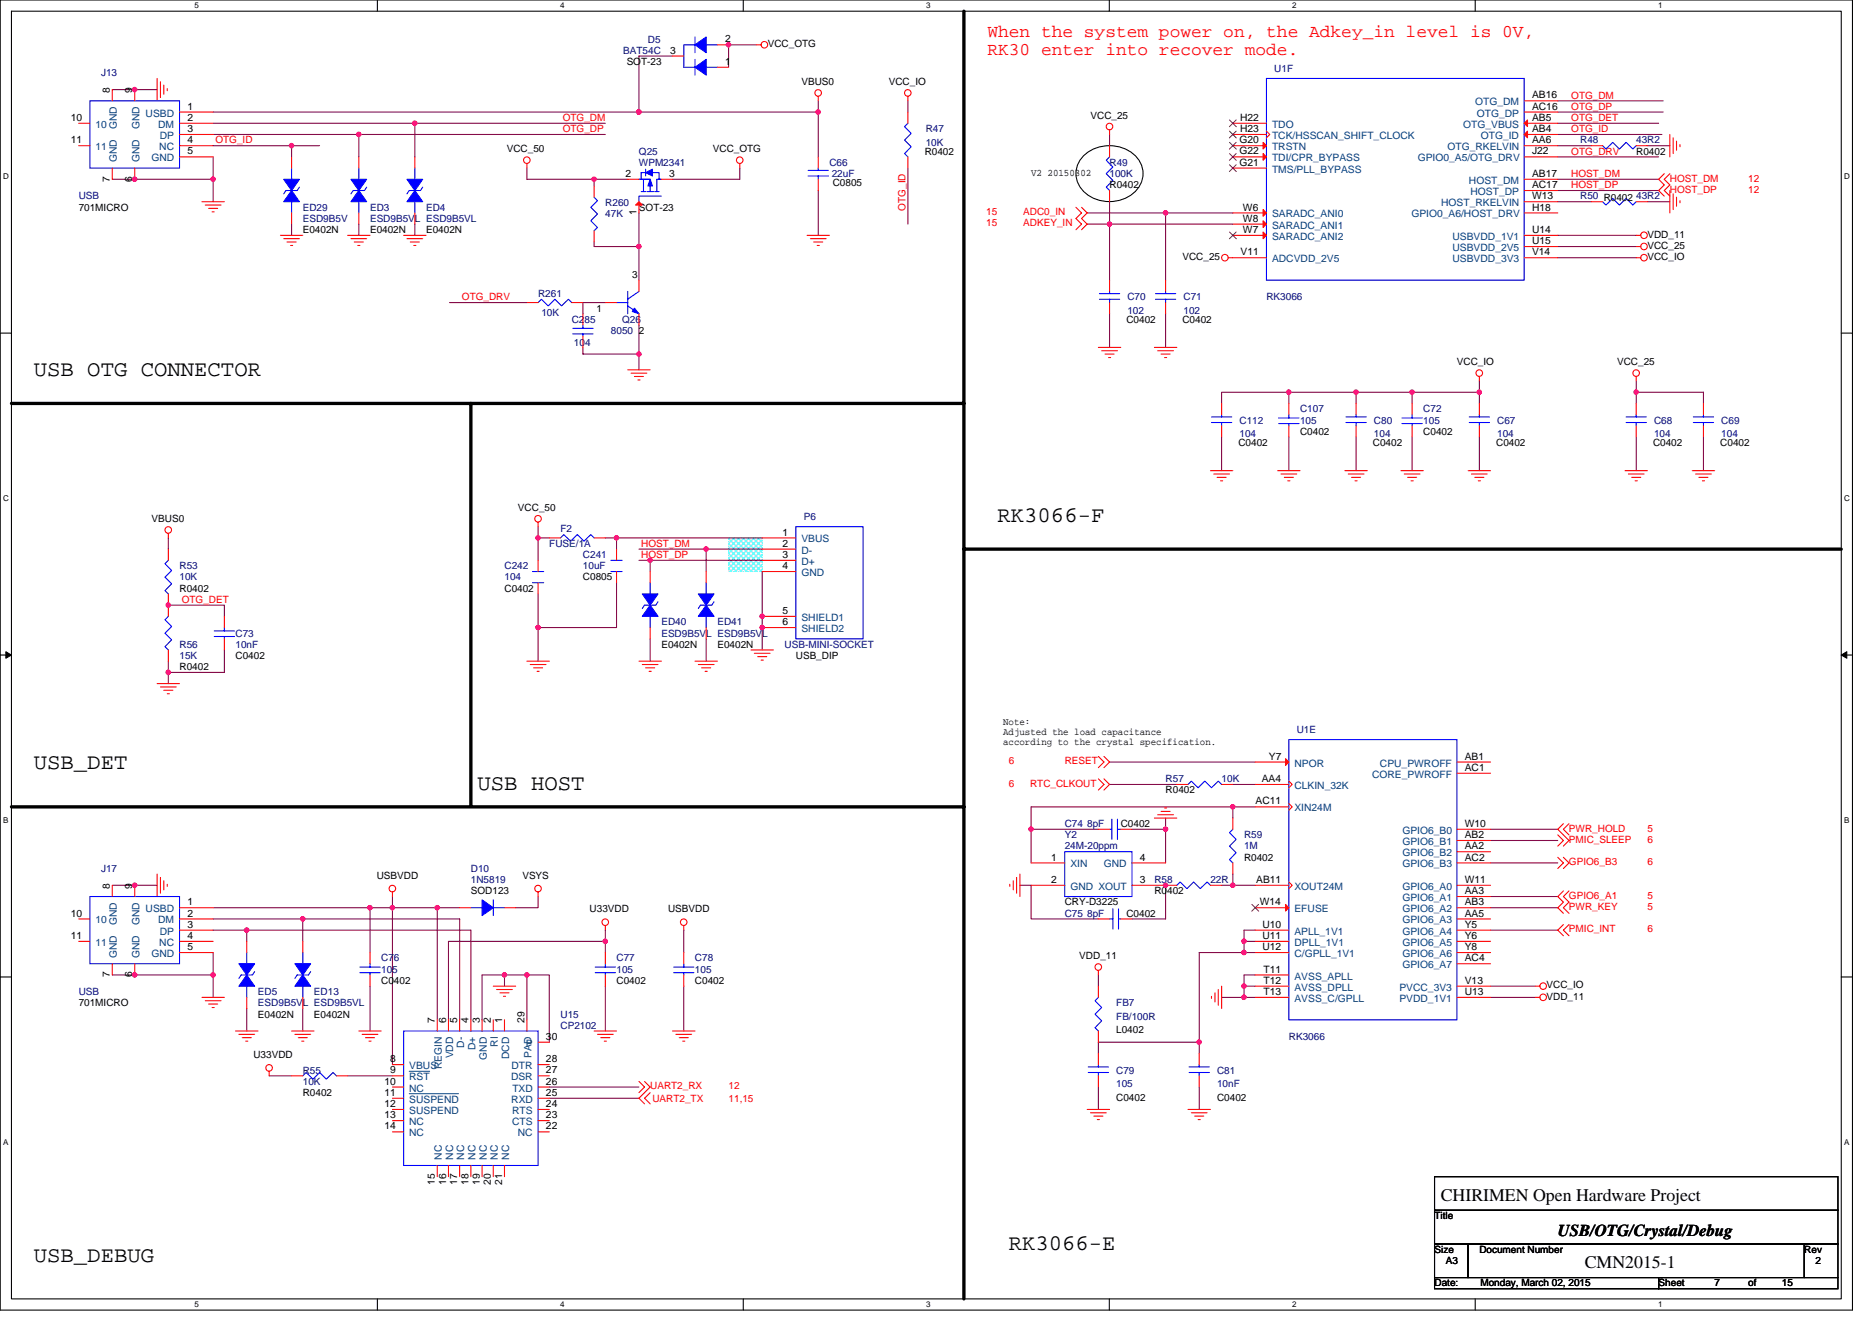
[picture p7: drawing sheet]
<svg xmlns="http://www.w3.org/2000/svg" width="297mm" height="210mm" viewBox="0 0 297 210" stroke-linecap="round" stroke-linejoin="round" font-family="sans-serif">
<path d="M0 0h293.9v207.9h-293.9zM1.8 1.8h290.4v204.3h-290.4z" fill="none" stroke="#000" stroke-width=".17"/>
<g fill="#fff">
<path d="M30.8 .2h.7v1.4h-.7z"/>
<path d="M30.8 206.3h.7v1.4h-.7z"/>
</g>
<path d="M59.9 0v1.8M59.9 206.1v1.8" fill="none" stroke="#000" stroke-width=".17"/>
<g fill="#fff">
<path d="M88.9 .2h.7v1.4h-.7z"/>
<path d="M88.9 206.3h.7v1.4h-.7z"/>
</g>
<path d="M117.9 0v1.8M117.9 206.1v1.8" fill="none" stroke="#000" stroke-width=".17"/>
<g fill="#fff">
<path d="M147 .2h.7v1.4h-.7z"/>
<path d="M147 206.3h.7v1.4h-.7z"/>
</g>
<path d="M176 0v1.8M176 206.1v1.8" fill="none" stroke="#000" stroke-width=".17"/>
<g fill="#fff">
<path d="M205 .2h.7v1.4h-.7z"/>
<path d="M205 206.3h.7v1.4h-.7z"/>
</g>
<path d="M234.1 0v1.8M234.1 206.1v1.8" fill="none" stroke="#000" stroke-width=".17"/>
<g fill="#fff">
<path d="M263.1 .2h.7v1.4h-.7z"/>
<path d="M263.1 206.3h.7v1.4h-.7z"/>
<path d="M.5 27.3h.9v1.4h-.9z"/>
<path d="M292.6 27.3h.9v1.4h-.9z"/>
<path d="M.5 78.4h.9v1.4h-.9z"/>
<path d="M292.6 78.4h.9v1.4h-.9z"/>
</g>
<path d="M0 52.9h1.8M292.2 52.9h1.7" fill="none" stroke="#000" stroke-width=".17"/>
<g fill="#fff">
<path d="M.5 129.5h.8v1.4h-.8z"/>
<path d="M292.6 129.5h.9v1.4h-.9z"/>
</g>
<path d="M0 103.9h1.8M292.2 103.9h1.7" fill="none" stroke="#000" stroke-width=".17"/>
<path d="M.9 103.4l.9 .5-.9 .5zM292.2 103.9l.8-.5v1z" fill="#000" stroke="#000" stroke-width=".16"/>
<g fill="#fff">
<path d="M.5 180.5h.8v1.4h-.8z"/>
<path d="M292.6 180.5h.9v1.4h-.9z"/>
</g>
<path d="M172 24.7a6 6 0 0 1 8.6 .6 4 4 0 0 1-1.9 6.1 5.8 5.8 0 0 1-7.6-2.3 3.9 3.9 0 0 1 .9-4.4zM0 155h1.8M292.2 155h1.7M227.6 186.7h64v5.3h-64zM227.6 192h64v5.4h-64zM227.6 197.4h5.4v5.3h-5.4zM233 197.4h53.3v5.3h-53.3zM286.3 197.4h5.3v5.3h-5.3zM227.6 202.7h35.6v1.8h-35.6zM263.2 202.7h28.4v1.8h-28.4z" fill="none" stroke="#000" stroke-width=".17"/>
<path d="M152.9 1.8v204.3M1.8 64h151.1M74.7 64v63.8M152.9 87.1h139.3M1.8 128h151.1" fill="none" stroke="#000" stroke-width=".53"/>
<path d="M115.6 85.3h5.3v5.4h-5.3z" fill-rule="evenodd" fill="#0ff" stroke="#0ff" stroke-width=".17" stroke-dasharray="0 .3"/>
<g fill="none" stroke="#800040" stroke-width=".17">
<path d="M17.8 14.2h7.1M33.8 19.6h32v5.3M65.8 19.6h30.3M106.7 8.9h-5.3v8.9M120.1 7.1h-4.5v3.6M129.8 17.8h-96M129.8 16v8.9M144.1 16v1.8M247.2 16h16.7M247.2 17.8h16.7M247.2 19.6h16M33.8 24.9v3.5h-16"/>
<path d="M33.8 28.4v3.6M33.8 23.1h12.5v1.8M46.3 23.1h4.4M46.3 35.6v1.7M56.9 21.3v3.6M56.9 35.6v1.7M65.8 35.6v1.7M83.6 26.7v1.7h16M94.3 38.4v.7h7.1M94.3 28.4v1.1M96.1 21.3h-62.3M101.4 33.8v10.6"/>
<path d="M117.4 26.7v1.7h-10.7M129.8 30.2v7.1M144.1 26.7v8.9M172.5 35.6h3.6v8.8M172.5 33.8h12.5v10.6M176.1 32v3.6h19.5M176.1 21.3v1.8M185 33.8h10.6M247.2 23.1h5.3M247.2 32h5.3M247.2 39.1h12.4M247.2 37.3h12.4"/>
<path d="M247.2 30.2h16M247.2 21.3h16.5M247.2 24.9h16M247.2 28.4h16M261.4 23.1h3.6M261.4 32h3.6M71.3 48h12.3M92.5 55.1v1.1h8.9M96.1 48h-3.6v1.8M101.4 51.6v7.1M176.1 49.8v5.3M185 49.8v5.3"/>
<path d="M247.2 40.9h12.4M193.8 69.3v5.4M204.5 62.2h10.7M204.5 62.2v1.8M204.5 69.3v5.4M204.5 62.2h-10.7v1.8M215.2 69.3v5.4M224.1 62.2h-8.9v1.8M224.1 62.2v1.8M224.1 69.3v5.4M224.1 62.2h10.6M234.7 60.5v3.5"/>
<path d="M234.7 69.3v5.4M259.6 60.5v3.5M259.6 62.2h10.7v1.8M259.6 69.3v5.4M270.3 69.3v5.4M26.7 85.3v1.8M26.7 96h8.9v1.8M85.4 83.6v1.7h1.8M85.4 85.3v3.6M85.4 94.2v10.7M96.1 85.3h24.8M97.8 85.3v1.8"/>
<path d="M97.8 92.5v7.1h-12.4M101.4 88.9h1.8M101.4 87.1h10.7M120.9 90.7v12.4M120.9 87.1h-8.8v3.6M120.9 88.9h-17.7v1.8M26.7 104.9v3.6M35.6 103.1v3.6h-8.9M103.2 101.3v3.6M112.1 101.3v3.6M163.6 131.6v5.3M176.1 120.9h23.1"/>
<path d="M176.1 124.5h10.6M179.6 131.6h5.4M185 129.8v7.1M195.6 124.5h3.6M195.6 128v1.8M195.6 138.7v1.8M199.2 128h-35.6v3.6h10.7M236.5 131.6h10.7M236.5 133.3h10.7M236.5 136.9h10.7M17.8 154.7h16M17.8 140.5h7.1"/>
<path d="M33.8 147.6h5.4v1.8M33.8 145.8h39.1v16M33.8 151.1v7.1M33.8 144h39.1M39.2 147.6h35.5v14.2M48 145.8v3.6M58.7 156.5v7.1M58.7 144v7.1M62.3 142.2v26.7M69.4 144v17.8M80 156.5v-1.8h-3.5v7.1M80 154.7h3.6"/>
<path d="M83.6 154.7h3.6v10.7M83.6 154.7v7.1M85.4 142.2v1.8h-3.6M96.1 151.1v-1.7h-24.9v12.4M96.1 156.5v7.1M96.1 147.6v1.8M108.5 147.6v3.5M108.5 156.5v7.1M161.8 140.5h1.8v5.3h10.7M174.3 154.7v1.8M185 140.5v5.3h-5.4M193.8 158.2h5.4"/>
<path d="M193.8 140.5h5.4M197.4 156.5h1.8M197.4 149.4h1.8M199.2 147.6h-1.8v3.5M199.2 154.7h-1.8v3.5M199.2 151.1h-8.9v16M236.5 158.2h7.1M236.5 147.6h10.7M236.5 144h10.7M236.5 156.5h7.1M236.5 142.2h10.7M39.2 160v3.6"/>
<path d="M42.7 170.7h3.6M48 160v3.6M55.2 170.7h7.1M87.2 172.5h14.2M87.2 174.2h14.2M174.3 172.5v3.5M190.3 172.5v3.5M190.3 165.4h-16v1.7"/>
</g>
<g fill="#f0f" stroke="#f0f" stroke-width=".17">
<circle cx="56.9" cy="21.3" r=".35"/>
<circle cx="46.3" cy="23.1" r=".35"/>
<circle cx="65.8" cy="19.5" r=".35"/>
<circle cx="26.7" cy="106.7" r=".35"/>
<circle cx="26.7" cy="96" r=".35"/>
<circle cx="101.4" cy="17.8" r=".35"/>
<circle cx="184.9" cy="131.6" r=".35"/>
<circle cx="184.9" cy="140.4" r=".35"/>
<circle cx="163.6" cy="131.6" r=".35"/>
<circle cx="195.6" cy="140.4" r=".35"/>
<circle cx="197.4" cy="151.1" r=".35"/>
<circle cx="197.4" cy="149.3" r=".35"/>
<circle cx="259.6" cy="62.2" r=".35"/>
<circle cx="21.4" cy="28.4" r=".35"/>
<circle cx="176" cy="35.5" r=".35"/>
<circle cx="197.4" cy="158.2" r=".35"/>
<circle cx="197.4" cy="156.5" r=".35"/>
<circle cx="195.6" cy="128" r=".35"/>
<circle cx="190.3" cy="165.3" r=".35"/>
<circle cx="115.6" cy="7.1" r=".35"/>
<circle cx="129.8" cy="17.8" r=".35"/>
<circle cx="33.8" cy="28.4" r=".35"/>
<circle cx="21.4" cy="14.2" r=".35"/>
<circle cx="101.4" cy="56.2" r=".35"/>
<circle cx="101.4" cy="39.1" r=".35"/>
<circle cx="94.3" cy="28.4" r=".35"/>
<circle cx="97.8" cy="85.3" r=".35"/>
<circle cx="85.4" cy="99.6" r=".35"/>
<circle cx="112" cy="87.1" r=".35"/>
<circle cx="120.9" cy="97.8" r=".35"/>
<circle cx="120.9" cy="99.6" r=".35"/>
<circle cx="48" cy="145.8" r=".35"/>
<circle cx="39.1" cy="147.6" r=".35"/>
<circle cx="33.8" cy="154.7" r=".35"/>
<circle cx="21.4" cy="154.7" r=".35"/>
<circle cx="21.4" cy="140.4" r=".35"/>
<circle cx="83.6" cy="154.7" r=".35"/>
<circle cx="80" cy="154.7" r=".35"/>
<circle cx="69.4" cy="144" r=".35"/>
<circle cx="62.3" cy="144" r=".35"/>
<circle cx="58.7" cy="144" r=".35"/>
<circle cx="96" cy="149.3" r=".35"/>
<circle cx="85.4" cy="85.3" r=".35"/>
<circle cx="184.9" cy="33.8" r=".35"/>
<circle cx="103.2" cy="88.9" r=".35"/>
<circle cx="234.7" cy="62.2" r=".35"/>
<circle cx="215.2" cy="62.2" r=".35"/>
<circle cx="224.1" cy="62.2" r=".35"/>
<circle cx="204.5" cy="62.2" r=".35"/>
</g>
<g fill="none" stroke="#f00" stroke-width=".17">
<path d="M12.5 19.6h1.8M17.8 14.2v1.8M21.4 14.2v1.8M24.9 12.4v3.6M25.5 13v2.5M26 13.5v1.4M26.5 14.1v.3M28.5 17.8h5.3M28.5 19.6h5.3M106.7 8.9h1.8M113.8 10.7h1.8M113.8 7.1h1.8"/>
<path d="M120.1 7.1h.7M129.8 15.3v.7M144.1 15.3v.7M144.1 17.8v1.8M195.6 19.6h5.4M241.8 16h5.4M241.8 17.8h5.4M241.8 19.6h5.4M12.5 23.1h1.8M17.8 26.7v1.7M21.4 26.7v1.7M28.5 21.3h5.3"/>
<path d="M28.5 24.9h5.3M28.5 23.1h5.3M32 32h3.6M32.6 32.5h2.5M33.1 33.1h1.4M33.7 33.6h.3M44.5 37.3h3.5M45 37.9h2.5M45.5 38.4h1.5M46.1 38.9h.3M46.3 24.9v1.8M46.3 33.8v1.8"/>
<path d="M55.2 37.3h3.5M55.7 37.9h2.5M56.2 38.4h1.5M56.8 38.9h.3M56.9 24.9v1.8M56.9 33.8v1.8M64 37.3h3.6M64.6 37.9h2.5M65.1 38.4h1.4M65.7 38.9h.3M65.8 24.9v1.8M65.8 33.8v1.8"/>
<path d="M83.6 26v.7M94.3 29.5v1.8M94.3 36.6v1.8M99.6 28.4h1.8M101.4 32v1.8M104.9 28.4h1.8M117.4 26v.7M128.1 37.3h3.5M128.6 37.9h2.5M129.1 38.4h1.5M129.7 38.9h.3M129.8 24.9v1.8"/>
<path d="M129.8 28.4v1.8M144.1 24.9v1.8M170.7 32.9l.9 .9-.9 .9 .9 .9-.9 .8M171.6 32.9l.9 .9-.9 .9 .9 .9-.9 .8M176.1 20.6v.7M176.1 23.1v1.8M176.1 30.2v1.8M195.6 21.3h5.4M195.6 24.9h5.4M195.6 23.1h5.4M195.6 33.8h5.4M195.6 37.3h5.4"/>
<path d="M195.6 26.7h5.4M195.6 35.6h5.4M201 20.8l.5 .5-.5 .6M241.8 32h5.4M241.8 21.3h5.4M241.8 24.9h5.4M241.8 23.1h5.4M241.8 28.4h5.4M241.8 30.2h5.4M241.8 33.8h5.4M241.8 37.3h5.4M241.8 39.1h5.4"/>
<path d="M252.5 32h1.8M252.5 23.1h1.8M259.6 32h1.8M259.6 23.1h1.8M259.6 39.1h.7M259.6 37.3h.7M264.1 27.6l-.9 .8 .9 .9-.9 .9 .9 .9M265 27.6l-.9 .8 .9 .9-.9 .9 .9 .9M265 30.2v3.6M265 21.3v3.6M265.5 30.8v2.5M265.5 21.9v2.5"/>
<path d="M266 31.3v1.4M266 22.4v1.4M266.6 31.8v.4M266.6 22.9v.4M83.6 48h1.8M90.7 48h1.8M92.5 49.8v1.8M92.5 53.3v1.8M96.1 48h1.7M99.6 58.7h3.6M100.1 59.2h2.5M100.7 59.7h1.4"/>
<path d="M101.4 44.4v1.8M101.4 49.8v1.8M174.3 55.1h3.5M174.8 55.6h2.5M175.3 56.2h1.5M175.9 56.7h.3M176.1 44.4v1.8M176.1 48v1.8M183.2 55.1h3.5M183.7 55.6h2.5M184.2 56.2h1.5M184.8 56.7h.3"/>
<path d="M185 44.4v1.8M185 48v1.8M194.9 40.9h6.1M234.7 59.7v.8M241.8 40.9h5.4M259.6 59.7v.8M259.6 40.9h.7M101.2 60.3h.4M192.1 74.7h3.5M192.6 75.2h2.5M193.1 75.7h1.5M193.7 76.3h.3"/>
<path d="M193.8 64v1.8M193.8 67.6v1.7M202.7 74.7h3.6M203.3 75.2h2.5M203.8 75.7h1.4M204.3 76.3h.4M204.5 64v1.8M204.5 67.6v1.7M213.4 74.7h3.6M213.9 75.2h2.5M214.5 75.7h1.4M215 76.3h.3"/>
<path d="M215.2 64v1.8M215.2 67.6v1.7M222.3 74.7h3.5M222.8 75.2h2.5M223.3 75.7h1.5M223.9 76.3h.3M224.1 64v1.8M224.1 67.6v1.7M233 74.7h3.5M233.5 75.2h2.5M234 75.7h1.5M234.6 76.3h.3"/>
<path d="M234.7 64v1.8M234.7 67.6v1.7M257.8 74.7h3.6M258.4 75.2h2.5M258.9 75.7h1.4M259.5 76.3h.3M259.6 64v1.8M259.6 67.6v1.7M268.5 74.7h3.6M269 75.2h2.5M269.6 75.7h1.4M270.1 76.3h.4"/>
<path d="M270.3 64v1.8M270.3 67.6v1.7M26.7 87.1v1.8M26.7 94.2v3.6M26.7 84.6v.7M35.6 97.8v1.8M85.4 82.8v.8M85.4 88.9v1.8M85.4 92.5v1.7M87.2 85.3h1.7M94.3 85.3h1.8M97.8 87.1v1.8"/>
<path d="M97.8 90.7v1.8M103.2 90.7v1.8M103.2 99.6v1.7M112.1 90.7v1.8M112.1 99.6v1.7M120.9 85.3h5.4M120.9 87.1h5.4M120.9 88.9h5.4M120.9 90.7h5.4M120.9 97.8h5.4M120.9 99.6h5.4M24.9 108.5h3.6"/>
<path d="M25.5 109h2.5M26 109.5h1.4M26.5 110.1h.4M26.7 103.1v1.8M35.6 101.3v1.8M83.6 104.9h3.6M84.1 105.4h2.5M84.7 106h1.4M85.2 106.5h.4M101.4 104.9h3.5M101.9 105.4h2.5M102.4 106h1.5"/>
<path d="M103 106.5h.3M110.3 104.9h3.5M110.8 105.4h2.5M111.3 106h1.5M111.9 106.5h.3M119.2 103.1h3.5M119.7 103.7h2.5M120.2 104.2h1.5M120.8 104.7h.3M24.9 138.7v3.5M25.5 139.2v2.5M26 139.7v1.5"/>
<path d="M160.8 139.7v1.5M161.3 139.2v2.5M161.8 138.7v3.5M163.6 136.9h5.3M174.3 123.6l.9 .9-.9 .8M174.3 120l.9 .9-.9 .9M174.3 131.6h1.8M175.2 123.6l.9 .9-.9 .8M175.2 120l.9 .9-.9 .9M177.8 131.6h1.8M179.6 136.9h5.4M183.2 129.8h3.5"/>
<path d="M183.7 129.3h2.5M184.2 128.7h1.5M184.8 128.2h.3M186.7 124.5h1.8M193.8 124.5h1.8M195.6 129.8v1.8M195.6 136.9v1.8M199.2 124.5h5.3M199.2 120.9h5.3M199.2 128h5.3M204.5 123.9l.5 .6-.5 .5M204.5 139.9l.5 .6-.5 .5"/>
<path d="M204.5 127.5l.5 .5-.5 .5M231.2 136.9h5.3M231.2 120.9h5.3M231.2 122.7h5.3M231.2 131.6h5.3M231.2 133.3h5.3M231.2 135.1h5.3M247.2 132.5l.9 .8-.9 .9M247.2 136l.9 .9-.9 .9M248.1 136l.9 .9-.9 .9M248.1 130.7l-.9 .9 1.8 1.7-.9 .9M249 130.7l-.9 .9 .9 .9"/>
<path d="M12.5 145.8h1.8M12.5 149.4h1.8M17.8 140.5v1.7M17.8 152.9v1.8M21.4 140.5v1.7M21.4 152.9v1.8M26.5 140.3v.3M28.5 144h5.3M28.5 145.8h5.3M28.5 147.6h5.3M28.5 149.4h5.3M28.5 151.1h5.3"/>
<path d="M32 158.2h3.6M32.6 158.8h2.5M33.1 159.3h1.4M33.7 159.9h.3M39.2 149.4v1.7M39.2 158.2v1.8M48 149.4v1.7M48 158.2v1.8M58.7 151.1v1.8M58.7 154.7v1.8M62.3 141.5v.7M72.9 144h1.8"/>
<path d="M78.3 156.5h3.5M78.8 157h2.5M79.3 157.5h1.5M79.9 158.1h.3M80 144h1.8M85.4 141.5v.7M96.1 151.1v1.8M96.1 154.7v1.8M96.1 146.9v.7M108.5 146.9v.7M108.5 151.1v1.8M108.5 154.7v1.8"/>
<path d="M160.2 140.3v.3M163.6 140.5h5.3M174.3 145.8h1.8M174.3 154v.7M174.3 156.5v1.7M177.8 145.8h1.8M179.6 140.5h7.1M192.1 140.5h1.7M192.2 158.1v.3M192.8 157.5v1.5M193.3 157v2.5M193.8 156.5v3.5"/>
<path d="M199.2 144h5.3M199.2 140.5h5.3M199.2 147.6h5.3M199.2 149.4h5.3M199.2 151.1h5.3M199.2 156.5h5.3M199.2 158.2h5.3M199.2 154.7h5.3M231.2 144h5.3M231.2 145.8h5.3M231.2 140.5h5.3M231.2 147.6h5.3"/>
<path d="M231.2 149.4h5.3M231.2 151.1h5.3M231.2 156.5h5.3M231.2 158.2h5.3M231.2 142.2h5.3M231.2 152.9h5.3M243.6 156.5h.7M243.6 158.2h.7M248.1 141.4l-.9 .8 .9 .9-.9 .9 .9 .9M248.1 146.7l-.9 .9 .9 .9M249 141.4l-.9 .8 .9 .9-.9 .9 .9 .9M249 146.7l-.9 .9 .9 .9"/>
<path d="M37.4 163.6h3.5M37.9 164.1h2.5M38.4 164.6h1.5M39 165.2h.3M42.7 170v.7M46.3 170.7h1.7M46.3 163.6h3.5M46.8 164.1h2.5M47.3 164.6h1.5M47.9 165.2h.3M53.4 170.7h1.8M56.9 163.6h3.6"/>
<path d="M57.5 164.1h2.5M58 164.6h1.4M58.5 165.2h.4M62.3 170.7h1.7M62.3 168.9h1.7M62.3 172.5h1.7M62.3 174.2h1.7M62.3 176h1.7M62.3 177.8h1.7M62.3 179.6h1.7M69.4 161.8v1.8M71.2 161.8v1.8"/>
<path d="M72.9 161.8v1.8M74.7 161.8v1.8M76.5 161.8v1.8M78.3 161.8v1.8M80 161.8v1.8M83.6 161.8v1.8M85.4 170.7h1.8M85.4 168.9h1.8M85.4 172.5h1.8M85.4 174.2h1.8M85.4 176h1.8M85.4 177.8h1.8"/>
<path d="M85.4 179.6h1.8M85.4 165.4h1.8M94.3 163.6h3.5M94.8 164.1h2.5M95.3 164.6h1.5M95.9 165.2h.3M101.4 171.6l.9 .9-.9 .9M102.3 171.6l.9 .9-1.8 1.7 .9 .9M103.2 173.4l-.9 .8 .9 .9M106.7 163.6h3.6M107.2 164.1h2.5M107.8 164.6h1.4"/>
<path d="M108.3 165.2h.4M172.5 176h3.6M173 176.6h2.5M173.6 177.1h1.4M174.1 177.6h.4M174.3 163.6v1.8M174.3 167.1v1.8M174.3 170.7v1.8M188.5 176h3.6M189 176.6h2.5M189.6 177.1h1.4M190.1 177.6h.4"/>
<path d="M190.3 167.1v1.8M190.3 170.7v1.8M69.4 184.9v1.8M71.2 184.9v1.8M72.9 184.9v1.8M74.7 184.9v1.8M76.5 184.9v1.8M78.3 184.9v1.8M80 184.9v1.8"/>
<circle cx="121.3" cy="7.1" r=".52"/>
<circle cx="129.8" cy="14.7" r=".52"/>
<circle cx="144" cy="14.7" r=".52"/>
<circle cx="83.6" cy="25.4" r=".52"/>
<circle cx="117.4" cy="25.4" r=".52"/>
<circle cx="176" cy="20.1" r=".52"/>
<circle cx="260.9" cy="37.3" r=".52"/>
<circle cx="260.9" cy="39.1" r=".52"/>
<circle cx="194.4" cy="40.9" r=".52"/>
<circle cx="234.7" cy="59.2" r=".52"/>
<circle cx="259.6" cy="59.2" r=".52"/>
<circle cx="260.9" cy="40.9" r=".52"/>
<circle cx="26.7" cy="84.1" r=".52"/>
<circle cx="85.4" cy="82.3" r=".52"/>
<circle cx="62.3" cy="141" r=".52"/>
<circle cx="85.4" cy="141" r=".52"/>
<circle cx="96" cy="146.3" r=".52"/>
<circle cx="108.5" cy="146.3" r=".52"/>
<circle cx="174.3" cy="153.4" r=".52"/>
<circle cx="244.9" cy="156.5" r=".52"/>
<circle cx="244.9" cy="158.2" r=".52"/>
<circle cx="42.7" cy="169.4" r=".52"/>
</g>
<g fill="none" stroke="#00f" stroke-width=".17">
<path d="M14.3 16h14.2v10.7h-14.2zM110.3 7.1h-1.8v3.6h1.8M110.3 5.9v2.5M110.3 9.4v2.5M112.1 10.7h1.7M112.1 7.1h1.7M144.1 19.6l-.6 .5 1.1 1.1-1.1 1 1.1 1.1-1.1 1.1 .6 .5M201 12.4h40.8v32h-40.8zM46.3 26.7v1.7M46.3 32v1.8M47.5 29.7l-.3 .5h-1.8l-.4 .6M56.9 26.7v1.7"/>
<path d="M56.9 32v1.8M58.2 29.7l-.4 .5h-1.8l-.3 .6M65.8 26.7v1.7M65.8 32v1.8M67.1 29.7l-.4 .5h-1.8l-.3 .6M94.3 31.3l.5 .5-1.1 1.1 1.1 1.1-1.1 1 1.1 1.1-.5 .5M101.7 30.4h.7M102.1 28.4v2M102.4 27.4h-.7v1M102.4 26.8v1.1M102.6 30.4h1.1M103.2 28.4h-1.8h1.8v.8"/>
<path d="M103.2 29.3v1.1M103.5 27.4h1.1v1M103.9 30.4h.7M104.9 31.1h-3.5v.9M104.9 28.4h-.7v2M128.2 27.9h3.2M128.2 27h3.2M129.8 26.7v.3M129.8 27.9v.5M176.1 24.9l-.6 .5 1.1 1.1-1.1 1.1 1.1 1-1.1 1.1 .6 .5M254.3 32l.5 .5 1.1-1 1.1 1 1-1 1.1 1 .5-.5M254.3 23.1l.5 .5 1.1-1 1.1 1 1-1 1.1 1 .5-.5"/>
<path d="M85.4 48l.5-.5 1.1 1 1.1-1 1 1 1.1-1 .5 .5M90.9 52.1h3.2M90.9 53h3.2M92.5 51.6v.5M92.5 53v.3M97.8 48h1.8M99.6 48.5l1.8 1.3M99.6 46.2v3.6M101.4 46.2l-1.8 1.3M174.5 47.5h3.2M174.5 46.6h3.2M176.1 46.2v.4"/>
<path d="M176.1 47.5v.5M183.3 47.5h3.3M183.3 46.6h3.3M185 46.2v.4M185 47.5v.5M192.2 67h3.2M192.2 66.1h3.2M193.8 65.8v.3M193.8 67v.6M202.9 66.3h3.2M202.9 67.2h3.2M204.5 65.8v.5"/>
<path d="M204.5 67.2v.4M213.6 67h3.2M213.6 66.1h3.2M215.2 65.8v.3M215.2 67v.6M222.5 66.3h3.2M222.5 67.2h3.2M224.1 65.8v.5M224.1 67.2v.4M233.1 67h3.2M233.1 66.1h3.2M234.7 65.8v.3"/>
<path d="M234.7 67v.6M258 67h3.2M258 66.1h3.2M259.6 65.8v.3M259.6 67v.6M268.7 67h3.2M268.7 66.1h3.2M270.3 65.8v.3M270.3 67v.6M26.7 88.9l-.5 .5 1 1.1-1 1.1 1 1-1 1.1 .5 .5M26.7 97.8l-.5 .5 1 1.1-1 1.1 1 1-1 1.1 .5 .5M35.6 99.6v.5"/>
<path d="M84.5 90.7h1.8M84.5 92.5h1.8M88.9 85.3l.6-.5 1 1.1 1.1-1.1 1.1 1.1 1-1.1 .6 .5M96.9 88.9h1.8M96.9 90.7h1.8M103.2 92.5v1.7M103.2 97.8v1.8M104.4 95.5l-.3 .5h-1.8l-.4 .5M112.1 92.5v1.7M112.1 97.8v1.8M113.3 95.5l-.4 .5h-1.7l-.4 .5M126.3 83.6h10.6v17.7h-10.6z"/>
<path d="M34 100.1h3.2M34 101h3.2M35.6 101v.3M204.5 117.3h26.7v44.5h-26.7zM168.9 135.1h10.7v7.1h-10.7zM176.1 131.6h.3M176.4 130v3.2M177.3 131.6h.5M177.3 130v3.2M188.5 124.5l.5-.6 1.1 1.1 1.1-1.1 1 1.1 1.1-1.1 .5 .6M195.6 131.6l-.5 .5 1 1.1-1 1 1 1.1-1 1.1 .5 .5M14.3 142.2h14.2v10.7h-14.2z"/>
<path d="M39.2 151.1v1.8M39.2 156.5v1.7M40.4 154.2l-.4 .5h-1.7l-.4 .5M48 151.1v1.8M48 156.5v1.7M49.3 154.2l-.4 .5h-1.7l-.4 .5M57.1 153.4h3.2M57.1 154.3h3.2M58.7 152.9v.5M58.7 154.3v.4M74.7 144h1.8M78.3 142.8v2.5"/>
<path d="M78.3 144h1.7M94.4 153.4h3.3M94.4 154.3h3.3M96.1 152.9v.5M96.1 154.3v.4M106.9 153.4h3.2M106.9 154.3h3.2M108.5 152.9v.5M108.5 154.3v.4M174.3 158.2l-.5 .6 1 1.1-1 1 1 1.1-1 1 .5 .6M176.1 145.8h.5M176.6 144.2v3.2"/>
<path d="M177.5 145.8h.3M177.5 144.2v3.2M186.7 140.5l.6-.6 1 1.1 1.1-1.1 1.1 1.1 1-1.1 .6 .6M48 170.7l.6-.5 1.1 1 1-1 1.1 1 1-1 .6 .5M64 163.6h21.4v21.3h-21.4zM172.7 170.2h3.2M172.7 169.3h3.2M174.3 168.9v.4M174.3 170.2v.5M188.7 170.2h3.2M188.7 169.3h3.2M190.3 168.9v.4"/>
<path d="M190.3 170.2v.5"/>
</g>
<g fill="#00f" stroke="#00f" stroke-width=".17">
<path d="M101.9 94.2h2.5l-1.2 1.8z"/>
<path d="M103.2 96l1.2 1.8h-2.5z"/>
<path d="M110.3 10.7l1.8-1.3v2.5z"/>
<path d="M110.3 7.1l1.8-1.2v2.5z"/>
<path d="M110.8 94.2h2.5l-1.2 1.8z"/>
<path d="M112.1 96l1.2 1.8h-2.5z"/>
<path d="M76.5 142.8l1.8 1.2-1.8 1.3z"/>
<path d="M37.9 152.9h2.5l-1.2 1.8z"/>
<path d="M39.2 154.7l1.2 1.8h-2.5z"/>
<path d="M103.2 28.4l.3 1.1h-.7z"/>
<path d="M102.4 27.4l1.1-.6v1.1z"/>
<path d="M46.8 152.9h2.5l-1.3 1.8z"/>
<path d="M48 154.7l1.3 1.8h-2.5z"/>
<path d="M55.7 28.4h2.5l-1.3 1.8z"/>
<path d="M56.9 30.2l1.3 1.8h-2.5z"/>
<path d="M100.7 48.9l.7 .9-1.1-.4z"/>
<path d="M45 28.4h2.5l-1.2 1.8z"/>
<path d="M46.3 30.2l1.2 1.8h-2.5z"/>
<path d="M64.6 28.4h2.5l-1.3 1.8z"/>
<path d="M65.8 30.2l1.3 1.8h-2.5z"/>
</g>
<path d="M64.9 170h3.3M64.9 173.5h7.8" fill="none" stroke="#004080" stroke-width=".16"/>
<g fill="#f00" stroke="#f00" stroke-width=".17">
<path d="M241.8 19.6l.6-.6v1.1z"/>
<path d="M241.8 21.3l.6-.5v1.1z"/>
<path d="M200.4 24.4l.6 .5-.6 .5z"/>
<path d="M200.4 22.6l.6 .5-.6 .5z"/>
<path d="M200.4 33.3l.6 .5-.6 .5z"/>
<path d="M200.4 35l.6 .6-.6 .5z"/>
<path d="M200.4 36.8l.6 .5-.6 .6z"/>
<path d="M100.9 32.5l.5-.5 .5 .5z"/>
<path d="M204 120.4l.5 .5-.5 .5z"/>
<path d="M204 143.5l.5 .5-.5 .5z"/>
</g>
<g fill="none" stroke="#804000" stroke-width=".16">
<path d="M195.1 19l1.1 1.1M196.1 19l-1 1.1M195.1 26.1l1.1 1.1M195.1 24.4l1.1 1M195.1 22.6l1.1 1.1M195.1 20.8l1.1 1.1M195.1 36.8l1.1 1.1M196.1 26.1l-1 1.1M196.1 24.4l-1 1M196.1 22.6l-1 1.1M196.1 20.8l-1 1.1M196.1 36.8l-1 1.1"/>
<path d="M198.6 143.5l1.1 1.1M199.7 143.5l-1.1 1.1"/>
</g>
<g font-size="3.5">
<text x="5.4" y="59.7">USB OTG CONNECTOR</text>
<text x="158.3" y="82.8">RK3066-F</text>
<text x="5.4" y="121.9">USB_DET</text>
<text x="75.8" y="125.3">USB HOST</text>
<text x="5.4" y="200.2">USB_DEBUG</text>
<text x="160.1" y="198.4">RK3066-E</text>
</g>
<g font-size="2.8" fill="#f00">
<text x="156.7" y="5.8">When the system power on, the Adkey_in level is 0V,</text>
<text x="156.7" y="8.7">RK30 enter into recover mode.</text>
</g>
<g font-size="2.8">
<text x="228.6" y="190.5">CHIRIMEN Open Hardware Project</text>
<text x="251.5" y="201.1">CMN2015-1</text>
</g>
<text font-size="2.6" x="247.2" y="196.2">USB/OTG/Crystal/Debug</text>
<g font-size="1.6" fill="#000080">
<text x="98.9" y="8.5">BAT54C</text>
<text x="102.8" y="6.8">D5</text>
<text x="202.2" y="11.4">U1F</text>
<text x="16" y="12.1">J13</text>
<text x="146.9" y="21">R47</text>
<text x="146.9" y="23.1">10K</text>
<text x="250.7" y="22.8">R48</text>
<text x="259.6" y="22.8">43R2</text>
<text x="101.4" y="24.5">Q25</text>
<text x="101.4" y="26.3">WPM2341</text>
<text x="131.6" y="26.3">C66</text>
<text x="132" y="28.1">22uF</text>
<text x="176.1" y="26.3">R49</text>
<text x="176.1" y="28.1">100K</text>
<text x="12.5" y="31.6">USB</text>
<text x="48" y="33.4">ED29</text>
<text x="48" y="35.2">ESD9B5V</text>
<text x="58.7" y="33.4">ED3</text>
<text x="58.7" y="35.2">ESD9B5VL ESD9B5VL</text>
<text x="67.6" y="33.4">ED4</text>
<text x="96.1" y="32.7">R260</text>
<text x="96.1" y="34.5">47K</text>
<text x="250.7" y="31.6">R50 R0402</text>
<text x="259.6" y="31.6">43R2</text>
<text x="85.4" y="47.1">R261</text>
<text x="178.9" y="47.6">C70</text>
<text x="187.8" y="47.6">C71</text>
<text x="201" y="47.6">RK3066</text>
<text x="85.9" y="50.1">10K</text>
<text x="90.7" y="51.2">C285</text>
<text x="96.9" y="53">8050</text>
<text x="98.7" y="51.2">Q26</text>
<text x="178.9" y="49.8">102</text>
<text x="187.8" y="49.8">102</text>
<text x="91.1" y="54.9">104</text>
<text x="206.3" y="65.4">C107</text>
<text x="225.8" y="65.4">C72</text>
<text x="196.7" y="67.2">C112</text>
<text x="196.7" y="69.3">104</text>
<text x="206.3" y="67.2">105</text>
<text x="218" y="67.2">C80</text>
<text x="218" y="69.3">104</text>
<text x="225.8" y="67.2">105</text>
<text x="237.6" y="67.2">C67</text>
<text x="237.6" y="69.3">104</text>
<text x="262.5" y="67.2">C68</text>
<text x="262.5" y="69.3">104</text>
<text x="273.1" y="67.2">C69</text>
<text x="273.1" y="69.3">104</text>
<text x="127.5" y="82.5">P6</text>
<text x="87.2" y="86.8">FUSE/1A</text>
<text x="88.9" y="84.5">F2</text>
<text x="92.5" y="88.5">C241</text>
<text x="28.5" y="90.3">R53</text>
<text x="28.5" y="92.1">10K</text>
<text x="80" y="90.3">C242</text>
<text x="80" y="92.1">104</text>
<text x="92.5" y="90.3">10uF</text>
<text x="37.4" y="101">C73</text>
<text x="104.9" y="99.2">ED40</text>
<text x="104.9" y="101">ESD9B5VL ESD9B5VL</text>
<text x="113.8" y="99.2">ED41</text>
<text x="28.5" y="102.8">R56</text>
<text x="28.5" y="104.5">15K</text>
<text x="37.4" y="102.8">10nF</text>
<text x="124.5" y="102.8">USB-MINI-SOCKET</text>
<text x="205.8" y="116.3">U1E</text>
<text x="185" y="124.1">R57</text>
<text x="193.8" y="124.1">10K</text>
<text x="168.9" y="131.2">C74 8pF</text>
<text x="168.9" y="133">Y2</text>
<text x="168.9" y="134.8">24M-20ppm</text>
<text x="197.4" y="133">R59</text>
<text x="197.4" y="134.8">1M</text>
<text x="16" y="138.3">J17</text>
<text x="74.7" y="138.3">D10</text>
<text x="74.7" y="140.1">1N5819</text>
<text x="183.2" y="140.1">R58</text>
<text x="192.1" y="140.1">22R</text>
<text x="168.9" y="145.4">C75 8pF</text>
<text x="60.5" y="152.5">C76</text>
<text x="60.5" y="154.3">105</text>
<text x="97.8" y="152.5">C77</text>
<text x="97.8" y="154.3">105</text>
<text x="110.3" y="152.5">C78</text>
<text x="110.3" y="154.3">105</text>
<text x="12.5" y="157.9">USB</text>
<text x="40.9" y="157.9">ED5</text>
<text x="40.9" y="159.7">ESD9B5VL ESD9B5VL</text>
<text x="49.8" y="157.9">ED13</text>
<text x="88.9" y="161.4">U15</text>
<text x="177.1" y="159.7">FB7</text>
<text x="177.1" y="161.8">FB/100R</text>
<text x="88.9" y="163.2">CP2102</text>
<text x="204.5" y="165">RK3066</text>
<text x="48" y="170.3">R55</text>
<text x="48" y="172.1">10K</text>
<text x="177.1" y="170.3">C79</text>
<text x="177.1" y="172.5">105</text>
<text x="193.1" y="170.3">C81</text>
<text x="193.1" y="172.5">10nF</text>
</g>
<g font-size="1.6">
<text x="99.4" y="10.3">SOT-23</text>
<text x="106.4" y="8.5">3</text>
<text x="115.1" y="10.3">1</text>
<text x="115.1" y="6.7">2</text>
<text x="121.8" y="7.5">VCC_OTG</text>
<text x="17.4" y="14.8" transform="rotate(-90 17.4 14.8)">8</text>
<text x="21" y="14.8" transform="rotate(-90 21 14.8)">9</text>
<text x="29.7" y="17.4">1</text>
<text x="127.2" y="13.5">VBUS0</text>
<text x="141" y="13.5">VCC_IO</text>
<text x="243.1" y="17.4">AC16</text>
<text x="243.1" y="15.6">AB16</text>
<text x="11.2" y="19.2">10</text>
<text x="11.2" y="22.7">11</text>
<text x="29.7" y="22.7">4</text>
<text x="29.7" y="19.2">2</text>
<text x="29.7" y="21">3</text>
<text x="173" y="18.8">VCC_25</text>
<text x="196.7" y="22.7">G20</text>
<text x="196.8" y="21">H23</text>
<text x="196.8" y="19.2">H22</text>
<text x="243.1" y="21">AB4</text>
<text x="243.1" y="19.2">AB5</text>
<text x="243.1" y="22.7">AA6</text>
<text x="17.4" y="28.8" transform="rotate(-90 17.4 28.8)">7</text>
<text x="21" y="28.8" transform="rotate(-90 21 28.8)">6</text>
<text x="29.7" y="24.5">5</text>
<text x="80.4" y="24.2">VCC_50</text>
<text x="99.2" y="28.1">2</text>
<text x="106.2" y="28.1">3</text>
<text x="113.1" y="24.2">VCC_OTG</text>
<text x="132.1" y="29.5">C0805</text>
<text x="146.7" y="24.5">R0402</text>
<text x="163.6" y="27.9">V2 20150302</text>
<text x="176.1" y="29.9">R0402</text>
<text x="196.7" y="26.3">G21</text>
<text x="196.7" y="24.5">G22</text>
<text x="243.1" y="29.8">AC17</text>
<text x="243.1" y="28.1">AB17</text>
<text x="243.1" y="24.5">J22</text>
<text x="259.6" y="24.5">R0402</text>
<text x="12.5" y="33.4">701MICRO</text>
<text x="101" y="34.2" transform="rotate(-90 101 34.2)">1</text>
<text x="101.4" y="33.4">SOT-23</text>
<text x="197.2" y="33.4">W6</text>
<text x="197.2" y="35.2">W8</text>
<text x="243.1" y="33.4">H18</text>
<text x="243.1" y="31.6">W13</text>
<text x="48" y="37">E0402N</text>
<text x="58.7" y="37">E0402N</text>
<text x="67.6" y="37">E0402N</text>
<text x="187.6" y="41.3">VCC_25</text>
<text x="196.8" y="40.5">V11</text>
<text x="197.2" y="37">W7</text>
<text x="243.1" y="37">U14</text>
<text x="243.1" y="38.7">U15</text>
<text x="243.1" y="40.5">V14</text>
<text x="261.4" y="41.3">VCC_IO</text>
<text x="261.4" y="39.5">VCC_25</text>
<text x="261.4" y="37.7">VDD_11</text>
<text x="100.3" y="44.1">3</text>
<text x="94.6" y="49.4">1</text>
<text x="101.4" y="53">2</text>
<text x="178.7" y="51.2">C0402</text>
<text x="187.6" y="51.2">C0402</text>
<text x="231.2" y="58">VCC_IO</text>
<text x="256.6" y="58">VCC_25</text>
<text x="196.5" y="70.8">C0402</text>
<text x="206.3" y="69">C0402</text>
<text x="217.8" y="70.8">C0402</text>
<text x="225.8" y="69">C0402</text>
<text x="237.4" y="70.8">C0402</text>
<text x="262.3" y="70.8">C0402</text>
<text x="273" y="70.8">C0402</text>
<text x="24" y="82.8">VBUS0</text>
<text x="82.2" y="81.1">VCC_50</text>
<text x="124.1" y="85">1</text>
<text x="124.1" y="86.7">2</text>
<text x="124.1" y="88.5">3</text>
<text x="28.5" y="93.9">R0402</text>
<text x="80" y="93.9">C0402</text>
<text x="92.5" y="92.1">C0805</text>
<text x="124.1" y="90.3">4</text>
<text x="124.1" y="97.4">5</text>
<text x="124.1" y="99.2">6</text>
<text x="28.5" y="106.3">R0402</text>
<text x="37.4" y="104.5">C0402</text>
<text x="104.9" y="102.8">E0402N</text>
<text x="113.8" y="102.8">E0402N</text>
<text x="126.3" y="104.5">USB_DIP</text>
<text x="159.2" y="115">Note:</text>
<text x="159.2" y="116.6">Adjusted the load capacitance</text>
<text x="159.2" y="118.2">according to the crystal specification.</text>
<text x="185" y="125.9">R0402</text>
<text x="200.2" y="124.1">AA4</text>
<text x="201.3" y="120.5">Y7</text>
<text x="232.4" y="120.5">AB1</text>
<text x="232.4" y="122.3">AC1</text>
<text x="177.8" y="131.2">C0402</text>
<text x="199.2" y="127.6">AC11</text>
<text x="232.4" y="131.2">W10</text>
<text x="166.8" y="136.5">1</text>
<text x="180.9" y="136.5">4</text>
<text x="197.4" y="136.5">R0402</text>
<text x="232.4" y="133">AB2</text>
<text x="232.4" y="134.7">AA2</text>
<text x="232.4" y="136.5">AC2</text>
<text x="17.4" y="141" transform="rotate(-90 17.4 141)">8</text>
<text x="21" y="141" transform="rotate(-90 21 141)">9</text>
<text x="29.7" y="143.6">1</text>
<text x="59.8" y="139.4">USBVDD</text>
<text x="74.7" y="141.9">SOD123</text>
<text x="82.9" y="139.4">VSYS</text>
<text x="166.8" y="140.1">2</text>
<text x="168.9" y="143.7">CRY-D3225</text>
<text x="180.9" y="140.1">3</text>
<text x="183.2" y="141.9">R0402</text>
<text x="199.3" y="140.1">AB11</text>
<text x="199.9" y="143.6">W14</text>
<text x="232.4" y="140.1">W11</text>
<text x="232.4" y="141.9">AA3</text>
<text x="232.4" y="143.6">AB3</text>
<text x="11.2" y="145.4">10</text>
<text x="11.2" y="149">11</text>
<text x="29.7" y="149">4</text>
<text x="29.7" y="145.4">2</text>
<text x="29.7" y="147.2">3</text>
<text x="93.6" y="144.7">U33VDD</text>
<text x="106" y="144.7">USBVDD</text>
<text x="178.7" y="145.4">C0402</text>
<text x="200.3" y="147.2">U10</text>
<text x="200.3" y="149">U11</text>
<text x="232.4" y="145.4">AA5</text>
<text x="232.4" y="147.2">Y5</text>
<text x="232.4" y="149">Y6</text>
<text x="17.4" y="155.1" transform="rotate(-90 17.4 155.1)">7</text>
<text x="21" y="155.1" transform="rotate(-90 21 155.1)">6</text>
<text x="29.7" y="150.7">5</text>
<text x="171.3" y="152.2">VDD_11</text>
<text x="200.3" y="150.7">U12</text>
<text x="200.5" y="154.3">T11</text>
<text x="232.4" y="150.7">Y8</text>
<text x="232.4" y="152.5">AC4</text>
<text x="12.5" y="159.7">701MICRO</text>
<text x="40.9" y="161.4">E0402N</text>
<text x="49.8" y="161.4">E0402N</text>
<text x="60.5" y="156.1">C0402</text>
<text x="97.8" y="156.1">C0402</text>
<text x="110.3" y="156.1">C0402</text>
<text x="200.5" y="156.1">T12</text>
<text x="200.5" y="157.9">T13</text>
<text x="232.4" y="156.1">V13</text>
<text x="232.4" y="157.9">U13</text>
<text x="245.4" y="158.6">VDD_11</text>
<text x="245.4" y="156.8">VCC_IO</text>
<text x="40.2" y="167.8">U33VDD</text>
<text x="69" y="162.3" transform="rotate(-90 69 162.3)">7</text>
<text x="70.8" y="162.3" transform="rotate(-90 70.8 162.3)">6</text>
<text x="72.6" y="162.3" transform="rotate(-90 72.6 162.3)">5</text>
<text x="74.3" y="162.3" transform="rotate(-90 74.3 162.3)">4</text>
<text x="76.1" y="162.3" transform="rotate(-90 76.1 162.3)">3</text>
<text x="77.9" y="162.3" transform="rotate(-90 77.9 162.3)">2</text>
<text x="79.7" y="162.3" transform="rotate(-90 79.7 162.3)">1</text>
<text x="83.2" y="162.3" transform="rotate(-90 83.2 162.3)">29</text>
<text x="86.6" y="165">30</text>
<text x="177.1" y="163.9">L0402</text>
<text x="48" y="173.9">R0402</text>
<text x="61" y="172.1">10</text>
<text x="61" y="173.9">11</text>
<text x="61.9" y="168.5">8</text>
<text x="61.9" y="170.3">9</text>
<text x="86.6" y="172.1">26</text>
<text x="86.6" y="168.5">28</text>
<text x="86.6" y="173.9">25</text>
<text x="86.6" y="170.3">27</text>
<text x="61" y="175.6">12</text>
<text x="61" y="177.4">13</text>
<text x="61" y="179.2">14</text>
<text x="86.6" y="179.2">22</text>
<text x="86.6" y="177.4">23</text>
<text x="86.6" y="175.6">24</text>
<text x="177.1" y="174.6">C0402</text>
<text x="193.1" y="174.6">C0402</text>
<text x="69" y="188" transform="rotate(-90 69 188)">15</text>
<text x="70.8" y="188" transform="rotate(-90 70.8 188)">16</text>
<text x="72.6" y="188" transform="rotate(-90 72.6 188)">17</text>
<text x="74.3" y="188" transform="rotate(-90 74.3 188)">18</text>
<text x="76.1" y="188" transform="rotate(-90 76.1 188)">19</text>
<text x="77.9" y="188" transform="rotate(-90 77.9 188)">20</text>
<text x="79.7" y="188" transform="rotate(-90 79.7 188)">21</text>
<text x="227.6" y="193.4">Title</text>
<text x="227.6" y="198.8">Size</text>
<text x="229.4" y="200.6">A3</text>
<text x="234.7" y="198.8">Document Number</text>
<text x="286.3" y="198.8">Rev</text>
<text x="288.1" y="200.6">2</text>
<text x="227.6" y="204.1">Date:</text>
<text x="234.9" y="204.1">Monday, March 02, 2015</text>
<text x="263.2" y="204.1">Sheet</text>
<text x="272.1" y="204.1">7</text>
<text x="277.4" y="204.1">of</text>
<text x="282.7" y="204.1">15</text>
</g>
<g font-size="1.6" fill="#004080">
<text x="234.1" y="16.7">OTG_DM</text>
<text x="15.2" y="20.3">10</text>
<text x="15.2" y="23.8">11</text>
<text x="18.6" y="20.5" transform="rotate(-90 18.6 20.5)">GND</text>
<text x="22.1" y="20.5" transform="rotate(-90 22.1 20.5)">GND</text>
<text x="23.1" y="18.5">USBD</text>
<text x="25.1" y="20.3">DM</text>
<text x="25.3" y="23.8">NC</text>
<text x="25.4" y="22.1">DP</text>
<text x="201.8" y="23.8">TRSTN</text>
<text x="201.8" y="22.1">TCK/HSSCAN_SHIFT_CLOCK</text>
<text x="201.8" y="20.3">TDO</text>
<text x="229.7" y="23.8">OTG_RKELVIN</text>
<text x="232.2" y="20.3">OTG_VBUS</text>
<text x="234.3" y="18.5">OTG_DP</text>
<text x="235" y="22.1">OTG_ID</text>
<text x="18.6" y="25.8" transform="rotate(-90 18.6 25.8)">GND</text>
<text x="22.1" y="25.8" transform="rotate(-90 22.1 25.8)">GND</text>
<text x="24" y="25.6">GND</text>
<text x="201.8" y="27.4">TMS/PLL_BYPASS</text>
<text x="201.8" y="25.6">TDI/CPR_BYPASS</text>
<text x="225" y="25.6">GPIO0_A5/OTG_DRV</text>
<text x="233.1" y="29.2">HOST_DM</text>
<text x="201.8" y="34.5">SARADC_ANI0</text>
<text x="224" y="34.5">GPIO0_A6/HOST_DRV</text>
<text x="228.7" y="32.7">HOST_RKELVIN</text>
<text x="233.3" y="30.9">HOST_DP</text>
<text x="201.8" y="36.3">SARADC_ANI1</text>
<text x="201.8" y="38.1">SARADC_ANI2</text>
<text x="201.8" y="41.6">ADCVDD_2V5</text>
<text x="230.5" y="38.1">USBVDD_1V1</text>
<text x="230.5" y="39.8">USBVDD_2V5</text>
<text x="230.5" y="41.6">USBVDD_3V3</text>
<text x="127.2" y="86.1">VBUS</text>
<text x="127.2" y="87.8">D-</text>
<text x="127.2" y="89.6">D+</text>
<text x="127.2" y="91.4">GND</text>
<text x="127.2" y="98.5">SHIELD1</text>
<text x="127.2" y="100.3">SHIELD2</text>
<text x="205.4" y="121.6">NPOR</text>
<text x="205.4" y="125.2">CLKIN_32K</text>
<text x="217.7" y="123.4">CORE_PWROFF</text>
<text x="219" y="121.6">CPU_PWROFF</text>
<text x="205.4" y="128.7">XIN24M</text>
<text x="169.8" y="137.6">XIN</text>
<text x="175.2" y="137.6">GND</text>
<text x="222.5" y="132.3">GPIO6_B0</text>
<text x="222.5" y="134.1">GPIO6_B1</text>
<text x="222.5" y="135.8">GPIO6_B2</text>
<text x="222.5" y="137.6">GPIO6_B3</text>
<text x="169.8" y="141.2">GND XOUT</text>
<text x="205.4" y="141.2">XOUT24M</text>
<text x="222.5" y="141.2">GPIO6_A0</text>
<text x="222.5" y="143">GPIO6_A1</text>
<text x="15.2" y="146.5">10</text>
<text x="18.6" y="146.8" transform="rotate(-90 18.6 146.8)">GND</text>
<text x="22.1" y="146.8" transform="rotate(-90 22.1 146.8)">GND</text>
<text x="23.1" y="144.7">USBD</text>
<text x="25.1" y="146.5">DM</text>
<text x="25.4" y="148.3">DP</text>
<text x="205.4" y="144.7">EFUSE</text>
<text x="205.4" y="148.3">APLL_1V1</text>
<text x="222.5" y="144.7">GPIO6_A2</text>
<text x="222.5" y="146.5">GPIO6_A3</text>
<text x="222.5" y="148.3">GPIO6_A4</text>
<text x="15.2" y="150.1">11</text>
<text x="18.6" y="152" transform="rotate(-90 18.6 152)">GND</text>
<text x="22.1" y="152" transform="rotate(-90 22.1 152)">GND</text>
<text x="24" y="151.8">GND</text>
<text x="25.3" y="150.1">NC</text>
<text x="205.4" y="150.1">DPLL_1V1</text>
<text x="205.4" y="151.8">C/GPLL_1V1</text>
<text x="205.4" y="155.4">AVSS_APLL</text>
<text x="222.5" y="150.1">GPIO6_A5</text>
<text x="222.5" y="151.8">GPIO6_A6</text>
<text x="222.5" y="153.6">GPIO6_A7</text>
<text x="205.4" y="157.2">AVSS_DPLL</text>
<text x="205.4" y="159">AVSS_C/GPLL</text>
<text x="222.1" y="157.2">PVCC_3V3</text>
<text x="222.1" y="159">PVDD_1V1</text>
<text x="71.9" y="167.9" transform="rotate(-90 71.9 167.9)">VDD</text>
<text x="73.7" y="166.2" transform="rotate(-90 73.7 166.2)">D-</text>
<text x="75.5" y="166.6" transform="rotate(-90 75.5 166.6)">D+</text>
<text x="79" y="166.1" transform="rotate(-90 79 166.1)">RI</text>
<text x="83.4" y="166.1">P</text>
<text x="84.3" y="167.8" transform="rotate(-90 84.3 167.8)">PAD</text>
<text x="64.9" y="169.6">VBUS</text>
<text x="64.9" y="171.4">RST</text>
<text x="64.9" y="173.2">NC</text>
<text x="70.1" y="169.6" transform="rotate(-90 70.1 169.6)">REGIN</text>
<text x="77.2" y="168.1" transform="rotate(-90 77.2 168.1)">GND</text>
<text x="80.8" y="168" transform="rotate(-90 80.8 168)">DCD</text>
<text x="81.1" y="171.4">DSR</text>
<text x="81.2" y="169.6">DTR</text>
<text x="81.3" y="173.2">TXD</text>
<text x="64.9" y="175">SUSPEND</text>
<text x="64.9" y="176.7">SUSPEND</text>
<text x="64.9" y="178.5">NC</text>
<text x="81.1" y="175">RXD</text>
<text x="81.3" y="178.5">CTS</text>
<text x="81.3" y="176.7">RTS</text>
<text x="64.9" y="180.3">NC</text>
<text x="70.1" y="184" transform="rotate(-90 70.1 184)">NC</text>
<text x="71.9" y="184" transform="rotate(-90 71.9 184)">NC</text>
<text x="73.7" y="184" transform="rotate(-90 73.7 184)">NC</text>
<text x="75.5" y="184" transform="rotate(-90 75.5 184)">NC</text>
<text x="77.2" y="184" transform="rotate(-90 77.2 184)">NC</text>
<text x="79" y="184" transform="rotate(-90 79 184)">NC</text>
<text x="80.8" y="184" transform="rotate(-90 80.8 184)">NC</text>
<text x="82.2" y="180.3">NC</text>
</g>
<g font-size="1.6" fill="#f00">
<text x="249.3" y="15.6">OTG_DM</text>
<text x="249.3" y="17.4">OTG_DP</text>
<text x="34.2" y="22.8">OTG_ID</text>
<text x="89.3" y="21">OTG_DP</text>
<text x="89.3" y="19.2">OTG_DM</text>
<text x="249.3" y="19.2">OTG_DET</text>
<text x="249.3" y="21">OTG_ID</text>
<text x="249.3" y="28.1">HOST_DM</text>
<text x="249.3" y="29.9">HOST_DP</text>
<text x="249.3" y="24.5">OTG_DRV</text>
<text x="265" y="28.8">HOST_DM</text>
<text x="277.4" y="28.8">12</text>
<text x="143.7" y="33.4" transform="rotate(-90 143.7 33.4)">OTG_ID</text>
<text x="156.5" y="35.9">15</text>
<text x="156.5" y="34.1">15</text>
<text x="162.4" y="35.9">ADKEY_IN</text>
<text x="162.4" y="34.1">ADC0_IN</text>
<text x="265" y="30.6">HOST_DP</text>
<text x="277.4" y="30.6">12</text>
<text x="73.3" y="47.6">OTG_DRV</text>
<text x="101.7" y="86.8">HOST_DM</text>
<text x="101.7" y="88.5">HOST_DP</text>
<text x="28.8" y="95.7">OTG_DET</text>
<text x="160.1" y="121.3">6</text>
<text x="160.1" y="124.8">6</text>
<text x="163.4" y="124.8">RTC_CLKOUT</text>
<text x="168.9" y="121.3">RESET</text>
<text x="249" y="131.9">PWR_HOLD</text>
<text x="261.4" y="131.9">5</text>
<text x="249" y="133.7">PMIC_SLEEP</text>
<text x="249" y="137.3">GPIO6_B3</text>
<text x="261.4" y="133.7">6</text>
<text x="261.4" y="137.3">6</text>
<text x="249" y="142.6">GPIO6_A1</text>
<text x="261.4" y="142.6">5</text>
<text x="249" y="144.4">PWR_KEY</text>
<text x="249" y="147.9">PMIC_INT</text>
<text x="261.4" y="144.4">5</text>
<text x="261.4" y="147.9">6</text>
<text x="103.2" y="172.8">UART2_RX</text>
<text x="115.6" y="172.8">12</text>
<text x="103.5" y="174.8">UART2_TX</text>
<text x="115.6" y="174.8">11,15</text>
</g>
<g font-size="1.3">
<text x="30.8" y="1.3">5</text>
<text x="88.9" y="1.3">4</text>
<text x="147" y="1.3">3</text>
<text x="205" y="1.3">2</text>
<text x="263.1" y="1.3">1</text>
<text x=".5" y="28.4">D</text>
<text x="292.6" y="28.4">D</text>
<text x=".5" y="79.5">C</text>
<text x="292.6" y="79.5">C</text>
<text x=".5" y="130.6">B</text>
<text x="292.6" y="130.6">B</text>
<text x=".5" y="181.7">A</text>
<text x="292.6" y="181.7">A</text>
<text x="30.8" y="207.4">5</text>
<text x="88.9" y="207.4">4</text>
<text x="147" y="207.4">3</text>
<text x="205" y="207.4">2</text>
<text x="263.1" y="207.4">1</text>
</g>
</svg>
